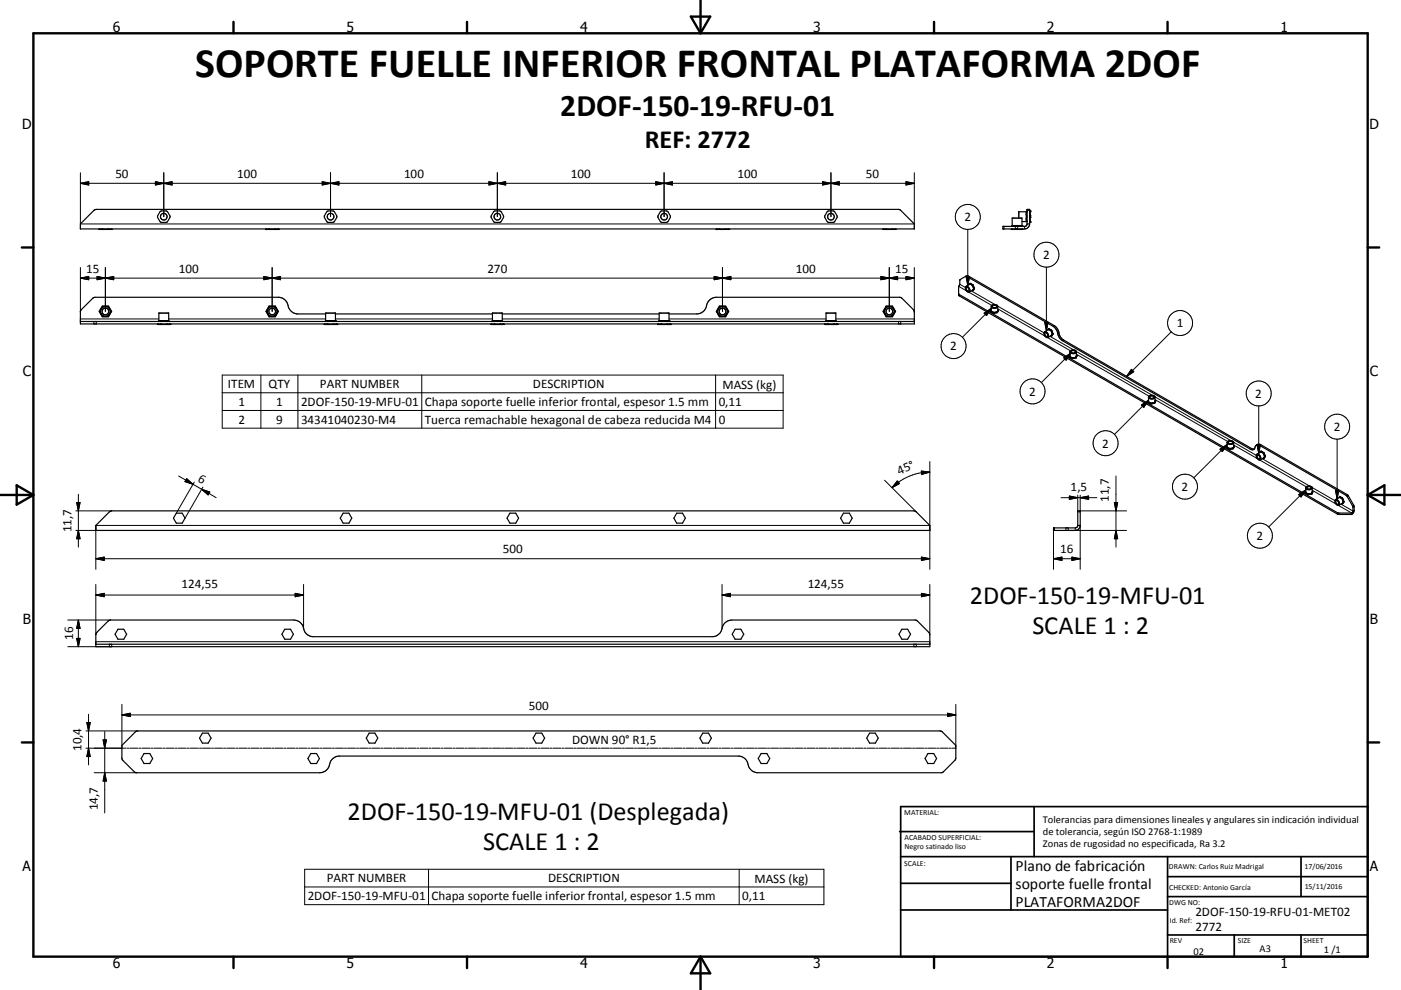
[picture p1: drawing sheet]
<svg xmlns="http://www.w3.org/2000/svg" width="420mm" height="297mm" viewBox="0 0 420 297" stroke-linecap="round" stroke-linejoin="round" font-family="sans-serif">
<g fill="none" stroke="#000" stroke-width=".36">
<path d="M28.1 63.1l.8-.3h240.5l.7 .3 4 4.1v1.5h-250v-1.5zM29.7 68.8h3.8M29.7 68.8h.1M29.9 68.7l-.2 .1M30.5 68.8h.4M30.5 68.8h.1M30.9 68.8h.1M32.3 68.8h.1M32.3 68.8h.4M32.7 68.8h.1M33.3 68.7l.2 .1M33.5 68.8h.1"/>
<path d="M79.7 68.8h3.8M79.7 68.8h.1M79.9 68.7l-.2 .1M80.5 68.8h.1M80.5 68.8h.4M80.9 68.8h.1M82.3 68.8h.4M82.3 68.8h.1M82.7 68.8h.1M83.3 68.7l.2 .1M83.5 68.8h.1M214.8 68.8h3.7"/>
<path d="M214.8 68.8h.1M214.9 68.7l-.1 .1M215.5 68.8h.1M215.5 68.8h.4M215.9 68.8h.1M217.3 68.8h.4M217.3 68.8h.1M217.7 68.8h.1M218.3 68.7l.2 .1M218.5 68.8h.1M264.7 68.8h3.8M264.7 68.8h.1"/>
<path d="M264.8 68.8h.1M264.9 68.7l-.2 .1M265.5 68.8h.1M265.5 68.8h.4M265.9 68.8h.1M267.4 68.8h.1M267.5 68.7l-.1 .1M267.5 68.7l.2 .1M267.7 68.8h.1M268.3 68.7l.2 .1M268.5 68.8h.1M303.2 68.8h3.5"/>
<path d="M303.2 68.8h.1M303.2 68.8h.2M303.4 68.8h.1M303.5 67.9v-2.5h2.9v2.5M303.5 67.7h2.9M303.6 67.9a.77 .77 0 0 1 1.2 0M304.7 68.8h.1M304.9 68.7l-.2 .1M305 68.7l.2 .1M305.1 67.9a.77 .77 0 0 1 1.1 0M305.2 68.8h.1M306.4 66.5h1.5"/>
<path d="M306.4 68.7l.2 .1M306.4 68.8h.1M306.5 68.8h-.1M306.6 68.8h.1M306.7 68.8h.1M307.7 63.5v3M307.7 65.9l.2 .4M307.7 64.4l.2 .4M307.9 67.2v-4.4h.8v4.4M307.9 67.2l-.2 .5-.5 .2h-6.5v.8h6.5a1.52 1.52 0 0 0 1.5-1.5M307.9 67.2h.8M307.9 63.5h-2.5v1.9"/>
<path d="M307.9 63.7l-.2 .4M307.9 65.2l-.2 .4M308.7 66.5l.1 .2M308.8 63.4v3.3M308.8 63.4h.1M308.8 64.9v.2M308.8 66.6v.1M308.8 65.1v.1M308.8 63.4v.1M308.8 63.4l-.1 .1 .1-.1M308.8 66.5v.1M308.8 64.8v.1"/>
<path d="M24.1 96.5h250M30.3 94.2a1.61 1.61 0 0 1 .6-2.2h1.4a1.64 1.64 0 0 1 .9 1.4 1.64 1.64 0 0 1-.9 1.5M30.3 94.2l.2 .2M30.5 94.4l.4 .5M30.7 91.9h1.8l.8 1.5-.8 1.5h-1.8l-.8-1.5zM31.5 92a1.46 1.46 0 0 0-1.2 2.2M31.8 92a1.48 1.48 0 0 1 1.1 2.1 1.48 1.48 0 0 1-2.4 .3M47.4 97.2l-.2 .1h3.8l-.2-.1M47.6 96.2v-2.3h3v2.3M47.6 96.2h3M47.6 96.2l-.1 .3 .2-.3M47.9 96.2l.3 .3"/>
<path d="M48.1 97.3h-.1M48.1 97.3h.1M48.2 97.3h.2M48.9 96.2l-.5 .3M49.3 96.2l.5 .3M49.9 97.2l.1 .1M50 97.2l.1 .1M50 97.3h.1M50 97.3h-.2M50.1 97.3h.1M50.3 96.2l-.3 .3M50.4 96.2l.3 .3"/>
<path d="M50.6 96.2l.1 .3M80.2 94a1.47 1.47 0 0 0 2.5 .4M80.4 92.6l.5-.6h1.4l.6 .7a.91 .91 0 0 1 .1 1.3M80.4 92.6a1.27 1.27 0 0 0 .2 2l.3 .3M80.4 92.6l-.3 .8 .1 .6M80.7 91.9h1.8l.8 1.5-.8 1.5h-1.8l-.8-1.5zM81.4 92l-1 .6M81.7 92a1.46 1.46 0 0 1 1.2 2.2M82.7 94.4l-.4 .5M82.9 94.2l-.2 .2M97.4 97.2l-.2 .1h3.8l-.2-.1M97.6 94.2h-8.3a3.4 3.4 0 0 1-3.2-3.3 2.93 2.93 0 0 0-2.7-1.7h-55.1l-4 3.8-.2 4.2h250l-.1-4.2-4.1-3.8h-55.1a3.4 3.4 0 0 0-3.2 3.3 2.94 2.94 0 0 1-2.7 1.7h-8.3"/>
<path d="M97.6 96.2v-2.3h3v2.3M97.6 96.2h3M97.6 96.2l-.1 .3 .2-.3M97.9 96.2l.3 .3M98.1 97.3h.1M98.1 97.3h-.1M98.2 97.3h.2M98.9 96.2l-.5 .3M99.3 96.2l.5 .3M100 97.3h.1M100 97.3h-.2M100.1 97.3h.1"/>
<path d="M100.3 96.2l-.2 .3M100.5 96.2l.2 .3-.1-.3M100.6 94.2h47M147.2 97.3h3.8M147.2 97.3h.1M147.4 97.2l-.2 .1M147.6 96.2v-2.3h3v2.3M147.6 96.2h3M147.6 96.2l-.1 .3 .2-.3M147.9 96.2l.3 .3M148.1 97.3h.1M148.1 97.3h-.1"/>
<path d="M148.2 97.3h.2M149 96.2l-.5 .3M149.3 96.2l.5 .3M150 97.3h.1M150 97.3h-.2M150.1 97.3h.1M150.3 96.2l-.2 .3M150.5 96.2l.2 .3-.1-.3M150.6 94.2h47M150.8 97.2l.2 .1M151 97.3h.1M197.4 97.2l-.2 .1h3.8l-.2-.1"/>
<path d="M197.6 96.2v-2.3h3v2.3M197.6 96.2h3M197.6 96.2l-.1 .3 .3-.3M197.9 96.2l.3 .3M198.1 97.3h.1M198.1 97.3h-.1M198.2 97.3h.2M199 96.2l-.6 .3M199.3 96.2l.5 .3M200 97.3h.1M200 97.3h-.2M200.1 97.3h.1"/>
<path d="M200.3 96.2l-.2 .3M200.5 96.2l.2 .3-.1-.3M215.4 92.6l.5-.6h1.4l.9 1.3-.1 .6M215.4 92.6a1.66 1.66 0 0 0 .5 2.3M215.4 92.6a1.47 1.47 0 0 0 .3 2 1.47 1.47 0 0 0 2-.2M215.7 91.9h1.8l.9 1.5-.9 1.5h-1.8l-.8-1.5zM216.5 92l-1.1 .6M216.7 92a1.44 1.44 0 0 1 1.3 1.9M217.7 94.4l-.4 .5M217.8 94.3l-.1 .1M217.9 94.2l-.2 .2M218 94l-.1 .2"/>
<path d="M218 93.9l-.1 .3M247.4 97.2l-.2 .1h3.8M247.6 96.2v-2.3h3v2.3M247.6 96.2h3M247.6 96.2l-.1 .3 .3-.3M247.9 96.2l.3 .3M248.1 97.3h.1M248.1 97.3h-.1M248.2 97.3h.2M248.3 97.2l-.2 .1M248.3 97.2l-.1 .1M249 96.2l-.5 .3"/>
<path d="M249.3 96.2l.5 .3M250 97.3h.1M250 97.3h-.1M250.1 97.3h.1M250.3 96.2l-.2 .3M250.5 96.2l.2 .3-.1-.3M250.8 97.2l.2 .1M251 97.3h.1M265.3 92.8a.97 .97 0 0 0 .1 1.5M265.3 92.9l-.1 .8 .2 .6M265.4 92.6l-.1 .3M265.4 92.6a1.48 1.48 0 0 1 2.2-.3 1.48 1.48 0 0 1 0 2.2 1.48 1.48 0 0 1-2.2-.2"/>
<path d="M265.4 92.6l.6-.6h1.3a1.64 1.64 0 0 1 .1 2.8l-.1 .1M265.4 94.3l.6 .6M265.4 92.6l-.1 .2M265.8 91.9h1.7l.9 1.5-.9 1.5h-1.7l-.9-1.5zM287.4 88.1l113.6 65.7 4.3 .1M289.5 82.9l-1.7 1-.1 1.5-.3 .5v2.6l.2 .3 113.4 65.4 4.3 .1M289.5 82.9l.7-.2 25.9 15a3.6 3.6 0 0 1 1.5 2.7l.6 1.1 .7 .5 56.3 32.6 .8 .1M289.5 82.9l26.5 15.1 .9 1.2 .8 2.2 .8 .8 56.4 32.6a.98 .98 0 0 0 1.1 0 .98 .98 0 0 0 .4-1l.3-.3M289.6 86a1 1 0 0 1 1 .5 1 1 0 0 1-.2 1.2 1.28 1.28 0 0 1-.8-1.7zM289.7 86.2a.7 .7 0 0 1 .7 .4 .7 .7 0 0 1-.1 .8 .86 .86 0 0 1-.6-1.2zM290.8 85.2l.1-.2 .8 .5 .4 1.1-.5 .5h.1M291 85.1l-.4 .2"/>
<path d="M291 85.1l.6 .4M291 85.1v.1M291 85.2h.1M291.1 85.2l.1 .2M291.2 85.4l.4 .1M291.2 85.4l.5 .5M291.2 85.4l-.4-.1-1.2 .6M291.6 85.5l.1 .1M291.7 85.9l.1 .2M291.7 87h.1M291.7 87v.1M291.7 85.6l.4 .8"/>
<path d="M291.7 85.6v.3M291.8 86.9l-1.2 .7M291.8 86.9l-.1 .1M291.8 86.1l.1 .2M291.8 86.1v.2M291.8 86.3v.5M291.8 86.8v.1M291.9 86.3l.2 .1M291.9 86.8l-.1 .1M292.1 86.4v.2M292.1 86.6l-.4 .5M292.1 86.6l-.2 .2"/>
<path d="M297.2 93.5l.6 .4M297.2 93.5l.3 .1M297.2 92a1.18 1.18 0 0 0 1.9 0M297.2 93.1v.4M297.5 93.6l.7 .1M297.5 93.6l.3 .3M297.5 91.8a.67 .67 0 0 1 .8-.3 .67 .67 0 0 1 .5 .6 .69 .69 0 0 1-.7 .2 .69 .69 0 0 1-.6-.5zM297.8 93.9h.2M298.2 93.8l-.2 .1M298.4 93.7l-.2 .1M298.4 93.7h-.2M298.6 93.7h-.2"/>
<path d="M298.6 93.7l.3 .1M298.9 93.8l-.9 .1M299 93.7l-.1 .1M299 93.4l-.4 .3M299.1 93.4l-.1 .3M299.1 93.2v-1.3a1.21 1.21 0 0 0-1.9 0v1.2l.3 .5M299.1 93.2v.2M299.2 93.2h.1M299.2 93.2h-.1M299.2 93.2v-.2l-.2 .8-1.1 .1-.8-.6M299.2 93.2l-.2 .5M313.2 99.5a1.16 1.16 0 0 1 1 1.8"/>
<path d="M313.2 99.5a1.14 1.14 0 0 0 1 1.8M313.3 99.9a.64 .64 0 0 1 .7 .3 .64 .64 0 0 1-.1 .8 .91 .91 0 0 1-.6-1.1zM314.4 98.8l.1-.1 .8 .4 .4 1.1-.6 .5h.2M314.6 98.7l-.4 .3M314.6 98.7l.6 .4M314.6 98.7l.2 .3M314.8 99l-.5-.1-1.1 .6M314.8 99l.4 .1M314.8 99l.5 .7M315.2 99.1l.1 .1M315.3 99.2l.3 .9M315.3 99.2v.5"/>
<path d="M315.3 99.7l.3 .4M315.3 99.7l.1 .7M315.3 100.6h.1M315.3 100.6v.1M315.3 100.6l-1.1 .7M315.4 100.4l-.1 .2M315.6 100.1v.1M315.6 100.2l-.3 .5M315.6 100.2l-.2 .3M320.7 107.1l.7 .4M320.7 107.1l.3 .1M320.8 106.8v-1.3a1.19 1.19 0 0 1 1.9 0v1.3"/>
<path d="M320.8 105.6a1.21 1.21 0 0 0 1.9 0M320.8 106.7l-.1 .4M320.8 106.8l.2 .4M321 107.2l1 .1M321 107.2l.4 .3M321.1 105.4a.67 .67 0 0 1 .7-.3 .67 .67 0 0 1 .5 .6 .69 .69 0 0 1-.7 .3 .69 .69 0 0 1-.5-.6zM321.4 107.5h.2M322 107.3l.4 .1M322 107.3l-.4 .2M322.4 107.4l-.8 .1M322.6 107.3l-.2 .1M322.7 106.9l-.1 .4"/>
<path d="M322.7 106.9l-.7 .4M322.7 106.6v.1M322.7 106.8v.1M322.7 106.7l-.1 .7-1.2 .1-.8-.4 .1-.2M322.7 106.7l.1 .1M322.7 106.8h.1M322.8 106.8l-.2 .5M322.8 106.8h.1M344.3 119.2a1.22 1.22 0 0 0 2 0M344.8 118.9a.64 .64 0 0 1 .7-.2 .64 .64 0 0 1 .4 .6 .62 .62 0 0 1-.7 .3 .62 .62 0 0 1-.4-.7zM344.3 120.7l.6 .4M344.3 120.3v.4"/>
<path d="M344.5 120.7l.4 .4M344.5 120.7h-.2M344.5 120.7l.9 .2M344.9 121.1h.2M345.3 121l-.2 .1M345.6 120.9l-.3 .1M345.6 120.9h-.2M345.8 120.9h-.2M345.8 120.9l.2 .1M346 121l-.9 .1M346.1 120.9l-.1 .1M346.2 120.6l-.4 .3"/>
<path d="M346.2 120.6l-.1 .3M346.3 120.5v-1.4a1.21 1.21 0 0 0-2 0l.2 1.6M346.3 120.5l-.1 .1M346.3 120.2v.1M346.3 120.3l-.2 .7-1.1 .2-.8-.5 .1-.2M346.3 120.3l.1 .1M346.3 120.4v.1M346.3 120.4h.1M346.4 120.4l-.3 .5M367.9 134.3l.6 .4M367.9 134.3h.2M367.9 133.9v.4"/>
<path d="M368.1 134.3l.1 .1M368.2 134.4l.1 .1M368.3 134.5h.8M368.3 132.5a.65 .65 0 0 1 .8-.2 .65 .65 0 0 1 .4 .6 .63 .63 0 0 1-.7 .3 .63 .63 0 0 1-.5-.7zM368.3 134.5l.2 .2M368.5 134.7h.2M369.1 134.5l.5 .1M369.1 134.5l-.4 .2M369.6 134.6l-.9 .1M369.7 134.5l-.1 .1M369.8 134.1l-.1 .4M369.8 134.1l-.7 .4"/>
<path d="M369.9 132.8a1.2 1.2 0 0 1-2 0M369.9 134.1v-1.5a1.21 1.21 0 0 0-2 .1l.2 1.6M369.9 134.1h-.1M369.9 133.9h.1M369.9 133.9l-.2 .7-1.1 .2-.8-.5v-.2M369.9 133.9l.1 .1M369.9 134v.1M369.9 134h.1M370 134l-.3 .5M376.7 133.5l1 .1 26 15.1 1.8 3.2 .1 1.4-.3 .6M376.7 133.5l.7-.2 .6 .1 26 15.1 2 3.5-.1 1.5-.6 .8M376.8 136.3a1.11 1.11 0 0 1 1 1.7"/>
<path d="M376.8 136.3a1.12 1.12 0 0 0 1 1.7M377 136.6a.66 .66 0 0 1 .7 .3 .66 .66 0 0 1-.2 .8 .84 .84 0 0 1-.5-1.1zM378 135.5l.1-.1 .8 .5 .4 1-.5 .5h.2M378.2 135.5l-.3 .2M378.2 135.5l.6 .3M378.2 135.5l.1 .2M378.3 135.6l-1.5 .7M378.3 135.6l.1 .1M378.4 135.7l.4 .1M378.4 135.7l.6 .8M378.8 135.8l.2 .2M379 136l.3 .8"/>
<path d="M379 136v.5M379 137.4h.1M379 137.3l-1.2 .7M379 137.3v.1M379 136.5l.3 .3M379 136.5v.8M379 137.3h.1M379 137.2v.1M379.3 136.8v.2M379.3 137l-.3 .4M379.3 137l-.3 .2M28.7 157.6l4.1-4 .7-.3h240.5l.7 .3 4.1 4v1.5h-250.1z"/>
<path d="M52.9 154h1.7l.9 1.5-.9 1.5h-1.7l-.9-1.5zM102.9 154h1.7l.9 1.5-.9 1.5h-1.7l-.9-1.5zM152.9 154h1.7l.9 1.5-.9 1.5h-1.7l-.9-1.5zM202.9 154h1.7l.9 1.5-.9 1.5h-1.7l-.9-1.5zM252.9 154h1.7l.9 1.5-.9 1.5h-1.7l-.9-1.5zM323.1 157.6v-4.3h.8v4.3M323.1 157.6l-.2 .6-.5 .2h-6.5v.7h6.5a1.52 1.52 0 0 0 1.5-1.5M323.1 157.6h.8M391.5 147.9l.6 .4M391.5 147.9l.3 .1M391.5 146.4a1.18 1.18 0 0 0 1.9 0M391.5 147.5v.4"/>
<path d="M391.8 148l.7 .2M391.8 148l.3 .3M391.9 146.1a.64 .64 0 0 1 .7-.2 .64 .64 0 0 1 .5 .6 .62 .62 0 0 1-.8 .3 .62 .62 0 0 1-.4-.7zM392.1 148.3h.2M392.5 148.2l-.2 .1M392.7 148.1l-.2 .1M392.9 148.1h-.2M392.9 148.1l.2 .1M393.1 148.2l-.8 .1M393.3 148.1l-.2 .1M393.3 147.8l-.4 .3M393.4 147.8l-.1 .3"/>
<path d="M393.4 147.7v-1.4a1.21 1.21 0 0 0-1.9 0v1.3l.3 .4M393.4 147.7v.1M393.4 147.5h.1M393.5 147.5l-.2 .7-1.1 .2-.8-.6M393.5 147.5v.1M393.5 147.7h-.1M393.5 147.6h.1M393.5 147.6v.1M393.5 147.6l-.2 .5M400.3 150a.93 .93 0 0 1 1.1 .5 .93 .93 0 0 1-.2 1.1 1.35 1.35 0 0 1-.9-1.6zM400.5 150.2a.63 .63 0 0 1 .8 .4 .63 .63 0 0 1-.3 .7l-.5-.5zM401.6 149.1l.1-.1 .8 .5 .4 1-.5 .5h.1"/>
<path d="M401.8 149.1l-.4 .2M401.8 149.1l.6 .3M401.8 149.1v.1M401.8 149.2l.2 .1M401.8 149.3l-1.4 .6M401.8 149.3h.2M402 149.3l.4 .1M402 149.3l.6 .8M402.4 149.4l.1 .2M402.5 149.6l.4 .8M402.5 149.6l.1 .5M402.5 150.9v.1"/>
<path d="M402.5 150.9l-1.1 .7M402.6 150.1l.3 .3M402.6 150.1v.8M402.6 150.9h-.1M402.9 150.4v.2M402.9 150.6l-.4 .4M402.9 150.6l-.3 .3M405.3 153.9v.4M28.7 193.3h250.1M32.4 186.3l.7-.3h54.9a3.3 3.3 0 0 1 3.3 3.3 2.93 2.93 0 0 0 2.7 1.7h119.5a3.3 3.3 0 0 0 3.2-3.3 3.2 3.2 0 0 1 2.7-1.7h55.1l.6 .3 3.6 3.8 .1 3.9h-250.1l.1-3.9zM35.4 188.8h1.7l.9 1.5-.9 1.5h-1.7l-.9-1.5zM85.4 188.8h1.7l.9 1.5-.9 1.5h-1.7l-.9-1.5z"/>
<path d="M220.4 188.8h1.7l.9 1.5-.9 1.5h-1.7l-.9-1.5zM270.4 188.8h1.7l.9 1.5-.9 1.5h-1.7l-.9-1.5zM40.6 219.6l.7-.3h240.5l.7 .3 4.1 4-.1 4.2-3.6 3.7-.6 .3h-55a3.3 3.3 0 0 1-3.3-3.3 2.93 2.93 0 0 0-2.7-1.7h-119.5a3.4 3.4 0 0 0-3.2 3.3 2.93 2.93 0 0 1-2.7 1.7h-55.1l-.6-.3-3.7-3.9v-4zM60.7 219.9h1.7l.9 1.5-.9 1.5h-1.7l-.9-1.5zM110.7 219.9h1.7l.9 1.5-.9 1.5h-1.7l-.9-1.5zM160.7 219.9h1.7l.9 1.5-.9 1.5h-1.7l-.9-1.5zM210.7 219.9h1.7l.9 1.5-.9 1.5h-1.7l-.9-1.5zM260.7 219.9h1.7l.9 1.5-.9 1.5h-1.7l-.9-1.5zM43.2 226.1h1.7l.9 1.5-.9 1.5h-1.7l-.9-1.5zM93.2 226.1h1.7l.9 1.5-.9 1.5h-1.7l-.9-1.5zM228.2 226.1h1.7l.9 1.5-.9 1.5h-1.7l-.9-1.5zM278.2 226.1h1.7l.9 1.5-.9 1.5h-1.7l-.9-1.5z"/>
<circle cx="49.1" cy="65" r="1.87"/>
<circle cx="49.1" cy="65" r="1.01"/>
<circle cx="99.1" cy="65" r="1"/>
<circle cx="99.1" cy="65" r="1.88"/>
<circle cx="149.1" cy="65" r="1"/>
<circle cx="149.1" cy="65" r="1.87"/>
<circle cx="199.1" cy="65" r="1.88"/>
<circle cx="199.1" cy="65" r="1"/>
<circle cx="249.1" cy="65" r="1"/>
<circle cx="249.1" cy="65" r="1.87"/>
<circle cx="31.6" cy="93.4" r="1"/>
<circle cx="81.6" cy="93.4" r="1"/>
<circle cx="216.6" cy="93.4" r="1"/>
<circle cx="266.6" cy="93.4" r="1"/>
</g>
<g fill="none" stroke="#000" stroke-width=".3">
<path d="M24.1 51.8v15.4h250v-15.4M24.1 55l2.5-.5v1zM24.1 55h250M46.6 54.5l2.5 .5-2.5 .5zM49.1 55l2.5-.5v1zM49.1 51.8v13.2M96.6 54.5l2.5 .5-2.5 .5zM99.1 51.8v13.2M99.1 55l2.5-.5v1zM146.6 54.5l2.5 .5-2.5 .5zM149.1 51.8v13.2M149.1 55l2.5-.5v1z"/>
<path d="M196.6 54.5l2.5 .5-2.5 .5zM199.1 51.8v13.2M199.1 55l2.5-.5v1zM246.6 54.5l2.5 .5-2.5 .5zM249.1 51.8v13.2M249.1 55l2.5-.5v1zM271.6 54.5l2.5 .5-2.5 .5zM290.1 68.8v16.8M301 67.9v.8M304.4 67.9v.8M305.1 67.9v.8M307.2 67.9v.8"/>
<path d="M307.9 63.1h.8M24.1 95.7h23.5M24.1 83.4h250M24.1 83.4l2.5-.5v1zM24.1 80.3v13.3M28.1 96.5v.7M28.9 96.5v.7M29.1 82.9l2.5 .5-2.5 .5zM30.7 91.8h1.8l1 1.6-1 1.7h-1.8l-1-1.7zM31.6 83.4l2.5-.5v1zM31.6 80.3v13.1M50.6 95.7h47"/>
<path d="M79.1 82.9l2.5 .5-2.5 .5zM80.7 91.8h1.9l.9 1.6-.9 1.7h-1.9l-1-1.7zM81.6 80.3v13.1M81.6 83.4l2.5-.5v1zM100.6 95.7h47M150.6 95.7h47M200.6 95.7h47M214.1 82.9l2.5 .5-2.5 .5zM215.7 91.8h1.9l.9 1.6-.9 1.7h-1.9l-1-1.7zM216.6 80.3v13.1M216.6 83.4l2.5-.5v1zM250.6 95.7h23.5"/>
<path d="M264.1 82.9l2.5 .5-2.5 .5zM265.7 91.8h1.9l.9 1.6-.9 1.7h-1.9l-1-1.7zM266.6 80.3v13.1M266.6 83.4l2.5-.5v1zM269.4 96.5v.7M270.1 96.5v.7M271.6 82.9l2.5 .5-2.5 .5zM274.1 80.3v13.3M287.4 85.9l2.3 1.4M287.6 88.4v.4M287.8 85.3l1.6 .9M289.7 83.1h1l-.6 2.5z"/>
<path d="M290.2 82.7l-.4 .2M290.5 87.7l6.8 3.9M290.5 85.4l.4-.5 .8 .5 .5 1.2-.5 .7-.2-.2M291.2 87.3l7.1 4.1M295 94l2.2-1.5-1.4 2.2zM297.2 93l-.2 .5 .8 .5 1.3-.2 .3-.7-.3-.1M297.2 92.5l-8.7 8.7M299.1 91.9l13.9 8M299.1 92.7l14.2 8.1M313.2 96.7h1l-.5 2.5zM313.7 80.2v19M314.1 99l.3-.4 .9 .5 .5 1.1-.5 .7-.2-.2"/>
<path d="M316.1 97.7l-.4 .2M317.5 99.9l-.4 .2M351.2 99.5l-13.4 13.4M66.6 112.5h168.2v16h-168.2zM66.6 117.8h168.2M78.2 112.5v16M89.3 112.5v16M126.4 112.5v16M214.5 112.5v16M314 101.3l6.9 3.9M314.8 100.9l7.1 4.1M318.9 102l-.4 .2"/>
<path d="M318.9 107.3l2.1-1.4-1.4 2.2zM320.8 106.6l-.3 .5 .9 .5 1.2-.2 .4-.7-.3-.1M321 105.9l-8.8 8.9M322.7 105.5l22.7 13.1M322.7 106.3l21.8 12.6M339.2 110.8l.7 .7-2.1 1.4zM346.3 119.1l22.7 13.1M346.3 119.9l21.8 12.5M66.6 123.1h168.2M278.8 138.5v32.3M342.2 121.5l2.1-1.4-1.4 2.1zM344.3 120.2l-.2 .5 .9 .5 1.2-.2 .3-.7-.2-.1"/>
<path d="M344.3 120.1l-10.2 10.2M365.8 134.8l2.1-1.4-1.4 2.1zM367.9 133.8l-.2 .5 .9 .5 1.2-.2 .3-.7-.2-.1M367.9 133.4l-10 10M369.9 132.7l6.7 3.9M369.9 133.5l7.1 4.1M375.2 134.6l-.3 .2M376.9 133.5h1l-.5 2.5zM377.4 121.8v14.2M377.7 138l13.9 8.1M377.7 135.8l.4-.5 .9 .5 .4 1.2-.4 .6-.3-.1M378 133.4l-.3 .2"/>
<path d="M378.4 137.6l14.2 8.2M400.9 131.8v17.8M22.7 159.1h6M22.7 153.3h10.8M23 150.8h1l-.5 2.5zM23.5 148.3v15.8M23.5 159.1l.5 2.5h-1zM53.5 142.8l7 4M56 143.6l1.9 1.7-2.4-.8zM58.2 144.6l-5.3 9.4M60.5 146.8l4.3 2.5M60.5 146.8l2.4 .8-.5 .9z"/>
<path d="M60.8 146.1l-5.3 9.4M265.2 144.1l9.5 9.5M269 144.3l.7 .8-2.3 1.2zM276.2 141.3l2.6 .3-2.5 .7zM278.8 157.6h-250.1v13.2M278.8 141.6a16.1 16.1 0 0 0-11.4 4.7M315.9 159.1v11.7M316.2 158.4v.7M318.1 149.3h10.8M319.6 158.4v.7M320.3 158.4v.7h17.5M320.6 148.8l2.5 .5-2.5 .5z"/>
<path d="M322.4 158.4v.7M323.1 153.6h.8M323.1 148.5v4.8M323.9 148.5v4.8h13.9M323.9 157.6v13.2M323.9 149.3l2.5-.5v1zM334.1 150.8h1l-.5 2.5zM334.6 159.1l.5 2.5h-1zM334.6 142.8v21.3M389.3 148.4l2.2-1.4-1.4 2.1zM391.5 147.4l-.3 .5 .9 .5 1.3-.2 .3-.7-.3-.1M391.5 147l-11.1 11.1"/>
<path d="M393.4 146.3l6.8 3.9M393.4 147.1l7.1 4.1M400.4 147.1h1l-.5 2.5zM401 153.8v.4M401.3 151.6l4 2.3M401.3 149.4l.3-.5 .9 .5 .5 1.2-.5 .6-.2-.1M401.4 153.9v.4M402 151.2l3.6 2.1 .4-.2M403.9 148.4l-.4 .2M404.2 148.7l-.3 .2M405.8 151.5l-.3 .2M406 152l-.4 .2"/>
<path d="M28.7 167.6h250.1M28.7 167.6l2.5-.5v1zM28.7 178.5l2.5-.5v1zM28.7 175.3v15.1M28.7 178.5h62.3M88.5 178l2.5 .5-2.5 .5zM91 175.3v13.2M216.5 178.5h62.3M216.5 178.5l2.5-.5v1zM216.5 175.3v13.2M276.3 167.1l2.5 .5-2.5 .5zM276.3 178l2.5 .5-2.5 .5z"/>
<path d="M278.8 175.3v15.1M315.9 167.6h8M315.9 167.6l2.5-.5v1zM321.4 167.1l2.5 .5-2.5 .5zM20.3 186h12.8M23 191.5h1l-.5 2.5zM23.5 186v8M23.5 186l.5 2.5h-1zM28.7 192.5h250.1M32.8 193.3v.7M33.5 193.3v.7h-13.2M274 193.3v.7"/>
<path d="M274.7 193.3v.7M25.8 219.3h15.5M26 216.8h1.1l-.6 2.5zM26.5 214.3v15.2M31.4 219.5v24.4M36.5 214.5h250.1M36.5 214.5l2.5-.5v1zM36.5 211.3v13.2M284.1 214l2.5 .5-2.5 .5zM286.6 211.3v13.2h-1.3M25.8 224.5h11.9M26.5 224.5l.6 2.5h-1.1z"/>
<path d="M28.2 231.8h12.7M30.9 222h1l-.5 2.5zM31.4 231.8l.5 2.5h-1zM38.1 224.5h.6M39 224.5h2.4M41.7 224.5h.6M42.6 224.5h2.4M45.3 224.5h.6M46.2 224.5h2.4M48.9 224.5h.6M49.8 224.5h2.4M52.6 224.5h.5"/>
<path d="M53.4 224.5h2.5M56.2 224.5h.6M57.1 224.5h2.4M59.8 224.5h.6M60.7 224.5h2.4M63.4 224.5h.6M64.3 224.5h2.4M67 224.5h.6M68 224.5h2.4M70.7 224.5h.6M71.6 224.5h2.4M74.3 224.5h.6"/>
<path d="M75.2 224.5h2.4M77.9 224.5h.6M78.8 224.5h2.4M81.5 224.5h.6M82.4 224.5h2.4M85.1 224.5h.7M86.1 224.5h2.4M88.8 224.5h.6M89.7 224.5h2.4M92.4 224.5h.6M93.3 224.5h2.4M96 224.5h.6"/>
<path d="M96.9 224.5h2.4M99.7 224.5h.6M100.6 224.5h2.4M103.3 224.5h.6M104.2 224.5h2.4M106.9 224.5h.6M107.8 224.5h2.4M110.5 224.5h.6M111.4 224.5h2.5M114.1 224.5h.6M115 224.5h2.5M117.8 224.5h.6"/>
<path d="M118.7 224.5h2.4M121.4 224.5h.6M122.3 224.5h2.4M125 224.5h.6M125.9 224.5h2.4M128.6 224.5h.6M129.6 224.5h2.4M132.3 224.5h.6M133.2 224.5h2.4M135.9 224.5h.6M136.8 224.5h2.4M139.5 224.5h.6"/>
<path d="M140.4 224.5h2.4M143.1 224.5h.6M144 224.5h2.4M146.7 224.5h.7M147.7 224.5h2.4M150.4 224.5h.6M151.3 224.5h2.4M154 224.5h.6M154.9 224.5h2.4M157.6 224.5h.6M158.5 224.5h2.4M161.3 224.5h.6"/>
<path d="M162.2 224.5h2.4M164.9 224.5h.6M165.8 224.5h2.4M168.5 224.5h.6M169.4 224.5h2.4M172.1 224.5h.6M173 224.5h2.5M175.7 224.5h.6M176.6 224.5h2.5M179.4 224.5h.6M180.3 224.5h2.4M183 224.5h.6"/>
<path d="M183.9 224.5h2.4M186.6 224.5h.6M187.5 224.5h2.4M190.2 224.5h.6M191.2 224.5h2.4M193.9 224.5h.6M194.8 224.5h2.4M197.5 224.5h.6M198.4 224.5h2.4M201.1 224.5h.6M202 224.5h2.4M204.7 224.5h.6"/>
<path d="M205.6 224.5h2.4M208.3 224.5h.7M209.3 224.5h2.4M212 224.5h.6M212.9 224.5h2.4M215.6 224.5h.6M216.5 224.5h2.4M219.2 224.5h.6M220.1 224.5h2.5M222.9 224.5h.6M223.7 224.5h2.5M226.5 224.5h.6"/>
<path d="M227.4 224.5h2.4M230.1 224.5h.6M231 224.5h2.4M233.7 224.5h.6M234.6 224.5h2.5M237.3 224.5h.6M238.2 224.5h2.5M241 224.5h.6M241.9 224.5h2.4M244.6 224.5h.6M245.5 224.5h2.4M248.2 224.5h.6"/>
<path d="M249.1 224.5h2.4M251.8 224.5h.6M252.8 224.5h2.4M255.5 224.5h.6M256.4 224.5h2.4M259.1 224.5h.6M260 224.5h2.4M262.7 224.5h.6M263.6 224.5h2.4M266.3 224.5h.6M267.2 224.5h2.4M269.9 224.5h.7"/>
<path d="M270.9 224.5h2.4M273.6 224.5h.6M274.5 224.5h2.4M277.2 224.5h.6M278.1 224.5h2.4M280.8 224.5h.6M281.7 224.5h2.5M284.5 224.5h.6M91.3 260.8h155.7v10.6h-155.7zM91.3 266.1h155.7M128.5 260.8v10.6M221.6 260.8v10.6"/>
<circle cx="290.1" cy="65.1" r="3.8"/>
<circle cx="313.7" cy="76.4" r="3.7"/>
<circle cx="353.8" cy="96.9" r="3.7"/>
<circle cx="285.9" cy="103.8" r="3.8"/>
<circle cx="309.6" cy="117.4" r="3.8"/>
<circle cx="377.4" cy="118" r="3.8"/>
<circle cx="331.5" cy="133" r="3.7"/>
<circle cx="400.9" cy="128" r="3.8"/>
<circle cx="355.3" cy="146" r="3.8"/>
<circle cx="377.7" cy="160.7" r="3.8"/>
</g>
<g fill="#000">
<circle cx="29.7" cy="68.8" r=".18"/>
<circle cx="33.5" cy="68.8" r=".18"/>
<circle cx="79.7" cy="68.8" r=".18"/>
<circle cx="83.5" cy="68.8" r=".18"/>
<circle cx="214.8" cy="68.8" r=".18"/>
<circle cx="218.5" cy="68.8" r=".18"/>
<circle cx="264.7" cy="68.8" r=".18"/>
<circle cx="268.5" cy="68.8" r=".18"/>
<circle cx="306.4" cy="67.7" r=".18"/>
<circle cx="307.7" cy="63.5" r=".18"/>
<circle cx="307.7" cy="66.5" r=".18"/>
<circle cx="308.8" cy="63.3" r=".18"/>
<circle cx="308.8" cy="66.5" r=".18"/>
<circle cx="308.8" cy="65.2" r=".18"/>
<circle cx="308.8" cy="66.7" r=".18"/>
<circle cx="308.8" cy="64.8" r=".18"/>
<circle cx="308.8" cy="63.5" r=".18"/>
<circle cx="47.2" cy="97.3" r=".18"/>
<circle cx="48" cy="97.3" r=".18"/>
<circle cx="48.4" cy="97.3" r=".18"/>
<circle cx="49.8" cy="97.3" r=".18"/>
<circle cx="50.2" cy="97.3" r=".18"/>
<circle cx="51" cy="97.3" r=".18"/>
<circle cx="97.2" cy="97.3" r=".18"/>
<circle cx="98" cy="97.3" r=".18"/>
<circle cx="98.4" cy="97.3" r=".18"/>
<circle cx="99.8" cy="97.3" r=".18"/>
<circle cx="100.2" cy="97.3" r=".18"/>
<circle cx="100.6" cy="96.2" r=".18"/>
<circle cx="101" cy="97.3" r=".18"/>
<circle cx="147.2" cy="97.3" r=".18"/>
<circle cx="147.3" cy="97.3" r=".18"/>
<circle cx="148" cy="97.3" r=".18"/>
<circle cx="148.4" cy="97.3" r=".18"/>
<circle cx="149.8" cy="97.3" r=".18"/>
<circle cx="150.2" cy="97.3" r=".18"/>
<circle cx="151" cy="97.3" r=".18"/>
<circle cx="197.2" cy="97.3" r=".18"/>
<circle cx="198" cy="97.3" r=".18"/>
<circle cx="198.4" cy="97.3" r=".18"/>
<circle cx="199.8" cy="97.3" r=".18"/>
<circle cx="200.2" cy="97.3" r=".18"/>
<circle cx="200.6" cy="96.2" r=".18"/>
<circle cx="201" cy="97.3" r=".18"/>
<circle cx="247.2" cy="97.3" r=".18"/>
<circle cx="247.3" cy="97.3" r=".18"/>
<circle cx="248" cy="97.3" r=".18"/>
<circle cx="248.4" cy="97.3" r=".18"/>
<circle cx="249.9" cy="97.3" r=".18"/>
<circle cx="250.2" cy="97.3" r=".18"/>
<circle cx="251" cy="97.3" r=".18"/>
</g>
<g fill="none" stroke="#000" stroke-width=".71">
<path d="M10 10h400v277h-400zM70 6.6v3.4M140 6.6v3.4M207.1 5h5.8l-2.9 5zM210 0v10M280 6.6v3.4M350 6.6v3.4M6.6 74.2h3.4M410 74.2h3.5M0 148.5h10M5 145.6l5 2.9-5 2.9zM410 148.5h10.1"/>
<path d="M410 148.5l5.1-2.9v5.8zM6.6 222.7h3.4M410 222.7h3.5M70 287v3.4M140 287v3.4M210 287v10M210 287l2.9 5h-5.8zM280 287v3.4M350 287v3.4"/>
</g>
<g fill="none" stroke="#000" stroke-width=".51">
<path d="M269.7 249.5h40.3M270 242h140v45h-140zM270 257h140M303.1 257v16M310 242v15M350 257v30M390.1 257v12M270 265h33.1M270 273h80M350 269h60M350 263h60M350 280.5h60"/>
<path d="M370 280.5v6.5M390.1 280.5v6.5"/>
</g>
<g fill="#000" stroke="#000" stroke-width=".3">
<path d="M24.1 55l2.5-.5v1zM46.6 54.5l2.5 .5-2.5 .5zM49.1 55l2.5-.5v1zM96.6 54.5l2.5 .5-2.5 .5zM99.1 55l2.5-.5v1zM146.6 54.5l2.5 .5-2.5 .5zM149.1 55l2.5-.5v1zM196.6 54.5l2.5 .5-2.5 .5zM199.1 55l2.5-.5v1zM246.6 54.5l2.5 .5-2.5 .5zM249.1 55l2.5-.5v1zM271.6 54.5l2.5 .5-2.5 .5z"/>
<path d="M24.1 83.4l2.5-.5v1zM29.1 82.9l2.5 .5-2.5 .5zM31.6 83.4l2.5-.5v1zM79.1 82.9l2.5 .5-2.5 .5zM81.6 83.4l2.5-.5v1zM214.1 82.9l2.5 .5-2.5 .5zM216.6 83.4l2.5-.5v1zM264.1 82.9l2.5 .5-2.5 .5zM266.6 83.4l2.5-.5v1zM271.6 82.9l2.5 .5-2.5 .5zM289.7 83.1h1l-.6 2.5zM295 94l2.2-1.5-1.4 2.2z"/>
<path d="M313.2 96.7h1l-.5 2.5zM318.9 107.3l2.1-1.4-1.4 2.2zM339.2 110.8l.7 .7-2.1 1.4zM342.2 121.5l2.1-1.4-1.4 2.1zM365.8 134.8l2.1-1.4-1.4 2.1zM376.9 133.5h1l-.5 2.5zM23 150.8h1l-.5 2.5zM56 143.6l1.9 1.7-2.4-.8zM60.5 146.8l2.4 .8-.5 .9zM269 144.3l.7 .8-2.3 1.2zM276.2 141.3l2.6 .3-2.5 .7zM320.6 148.8l2.5 .5-2.5 .5z"/>
<path d="M323.9 149.3l2.5-.5v1zM334.1 150.8h1l-.5 2.5zM389.3 148.4l2.2-1.4-1.4 2.1zM400.4 147.1h1l-.5 2.5zM23.5 159.1l.5 2.5h-1zM28.7 167.6l2.5-.5v1zM28.7 178.5l2.5-.5v1zM88.5 178l2.5 .5-2.5 .5zM216.5 178.5l2.5-.5v1zM276.3 167.1l2.5 .5-2.5 .5zM276.3 178l2.5 .5-2.5 .5zM315.9 167.6l2.5-.5v1z"/>
<path d="M321.4 167.1l2.5 .5-2.5 .5zM334.6 159.1l.5 2.5h-1zM23 191.5h1l-.5 2.5zM23.5 186l.5 2.5h-1zM26 216.8h1.1l-.6 2.5zM36.5 214.5l2.5-.5v1zM284.1 214l2.5 .5-2.5 .5zM26.5 224.5l.6 2.5h-1.1zM30.9 222h1l-.5 2.5zM31.4 231.8l.5 2.5h-1z"/>
</g>
<text font-size="12.6" x="58.5" y="23">SOPORTE FUELLE INFERIOR FRONTAL PLATAFORMA 2DOF</text>
<text font-size="9.4" x="168" y="34.8">2DOF-150-19-RFU-01</text>
<g font-size="7.9">
<text x="193.3" y="44.4">REF: 2772</text>
<text x="290.7" y="181.3">2DOF-150-19-MFU-01</text>
<text x="309.5" y="190.2">SCALE 1 : 2</text>
<text x="104.2" y="246.1">2DOF-150-19-MFU-01 (Desplegada)</text>
<text x="144.9" y="255.1">SCALE 1 : 2</text>
</g>
<g font-size="4.7">
<text x="304.5" y="261.2">Plano de fabricación</text>
<text x="304.5" y="266.6">soporte fuelle frontal</text>
<text x="304.5" y="272">PLATAFORMA2DOF</text>
</g>
<g font-size="4.2">
<text x="33.9" y="9.6">6</text>
<text x="103.9" y="9.6">5</text>
<text x="173.9" y="9.6">4</text>
<text x="243.8" y="9.6">3</text>
<text x="313.9" y="9.6">2</text>
<text x="383.9" y="9.6">1</text>
<text x="6.7" y="38.7">D</text>
<text x="410.5" y="38.7">D</text>
<text x="6.9" y="112.9">C</text>
<text x="410.7" y="112.9">C</text>
<text x="6.9" y="187.1">B</text>
<text x="410.7" y="187.1">B</text>
<text x="6.8" y="261.4">A</text>
<text x="410.7" y="261.4">A</text>
<text x="33.9" y="290.4">6</text>
<text x="103.9" y="290.4">5</text>
<text x="173.9" y="290.4">4</text>
<text x="243.8" y="290.4">3</text>
<text x="313.9" y="290.4">2</text>
<text x="383.9" y="290.4">1</text>
</g>
<g font-size="3.9">
<text x="34.6" y="53.4">50</text>
<text x="71.1" y="53.4">100</text>
<text x="121.2" y="53.4">100</text>
<text x="171.1" y="53.4">100</text>
<text x="221.1" y="53.4">100</text>
<text x="259.6" y="53.4">50</text>
<text x="289.1" y="66.4">2</text>
<text x="312.8" y="77.6">2</text>
<text x="25.8" y="81.9">15</text>
<text x="53.6" y="81.9">100</text>
<text x="146.1" y="81.9">270</text>
<text x="238.6" y="81.9">100</text>
<text x="268.4" y="81.9">15</text>
<text x="352.8" y="98.2">1</text>
<text x="284.9" y="105.1">2</text>
<text x="68.3" y="116.4">ITEM</text>
<text x="80.5" y="116.5">QTY</text>
<text x="95.9" y="116.4">PART NUMBER</text>
<text x="159.8" y="116.5">DESCRIPTION</text>
<text x="216.6" y="116.6">MASS (kg)</text>
<text x="308.5" y="118.7">2</text>
<text x="376.3" y="119.3">2</text>
<text x="71.5" y="121.8">1</text>
<text x="82.8" y="121.8">1</text>
<text x="90.3" y="121.8">2DOF-150-19-MFU-01</text>
<text x="127.3" y="121.8">Chapa soporte fuelle inferior frontal, espesor 1.5 mm</text>
<text x="215.5" y="121.8">0,11</text>
<text x="71.5" y="127.1">2</text>
<text x="82.8" y="127.1">9</text>
<text x="90.3" y="127.1">34341040230-M4</text>
<text x="127.3" y="127.2">Tuerca remachable hexagonal de cabeza reducida M4</text>
<text x="215.5" y="127.1">0</text>
<text x="399.9" y="129.3">2</text>
<text x="330.5" y="134.3">2</text>
<text x="269.6" y="142.5" transform="rotate(-22 269.6 142.5)">45°</text>
<text x="59.1" y="144.2" transform="rotate(30 59.1 144.2)">6</text>
<text x="321" y="147.2">1,5</text>
<text x="354.2" y="147.3">2</text>
<text x="332.5" y="150.5" transform="rotate(-90 332.5 150.5)">11,7</text>
<text x="21.4" y="159.7" transform="rotate(-90 21.4 159.7)">11,7</text>
<text x="376.7" y="162">2</text>
<text x="150.8" y="166">500</text>
<text x="317.8" y="166">16</text>
<text x="54.4" y="176.4">124,55</text>
<text x="242.1" y="176.4">124,55</text>
<text x="21.9" y="192" transform="rotate(-90 21.9 192)">16</text>
<text x="158.6" y="212.9">500</text>
<text x="24.5" y="225.4" transform="rotate(-90 24.5 225.4)">10,4</text>
<text x="171.5" y="223.2">DOWN 90° R1,5</text>
<text x="29.4" y="243.1" transform="rotate(-90 29.4 243.1)">14,7</text>
<text x="98" y="264.7">PART NUMBER</text>
<text x="164.3" y="264.7">DESCRIPTION</text>
<text x="226.2" y="264.8">MASS (kg)</text>
<text x="92.3" y="270">2DOF-150-19-MFU-01</text>
<text x="129.4" y="270.1">Chapa soporte fuelle inferior frontal, espesor 1.5 mm</text>
<text x="222.5" y="270">0,11</text>
<text x="358.4" y="274.9">2DOF-150-19-RFU-01-MET02</text>
<text x="358.4" y="279.4">2772</text>
</g>
<g font-size="3.1">
<text x="312.7" y="246.8">Tolerancias para dimensiones lineales y angulares sin indicación individual</text>
<text x="312.7" y="250.4">de tolerancia, según ISO 2768-1:1989</text>
<text x="312.7" y="254">Zonas de rugosidad no especificada, Ra 3.2</text>
<text x="357.8" y="286.5">02</text>
<text x="377.6" y="285.6">A3</text>
<text x="396.9" y="285.9">1 /1</text>
</g>
<g font-size="2.4">
<text x="271.1" y="244.4">MATERIAL:</text>
<text x="271.2" y="252">ACABADO SUPERFICIAL:</text>
<text x="271.2" y="254.7">Negro satinado liso</text>
<text x="271.1" y="259.7">SCALE:</text>
<text x="350.4" y="260.8">DRAWN: Carlos Ruiz Madrigal</text>
<text x="391.1" y="260.6">17/06/2016</text>
<text x="350.5" y="267">CHECKED: Antonio García</text>
<text x="391.2" y="266.7">15/11/2016</text>
<text x="350.5" y="271.4">DWG NO:</text>
<text x="350.7" y="276.9">Id. Ref:</text>
<text x="350.7" y="282.8">REV</text>
<text x="371.1" y="282.9">SIZE</text>
<text x="390.8" y="283">SHEET</text>
</g>
</svg>
